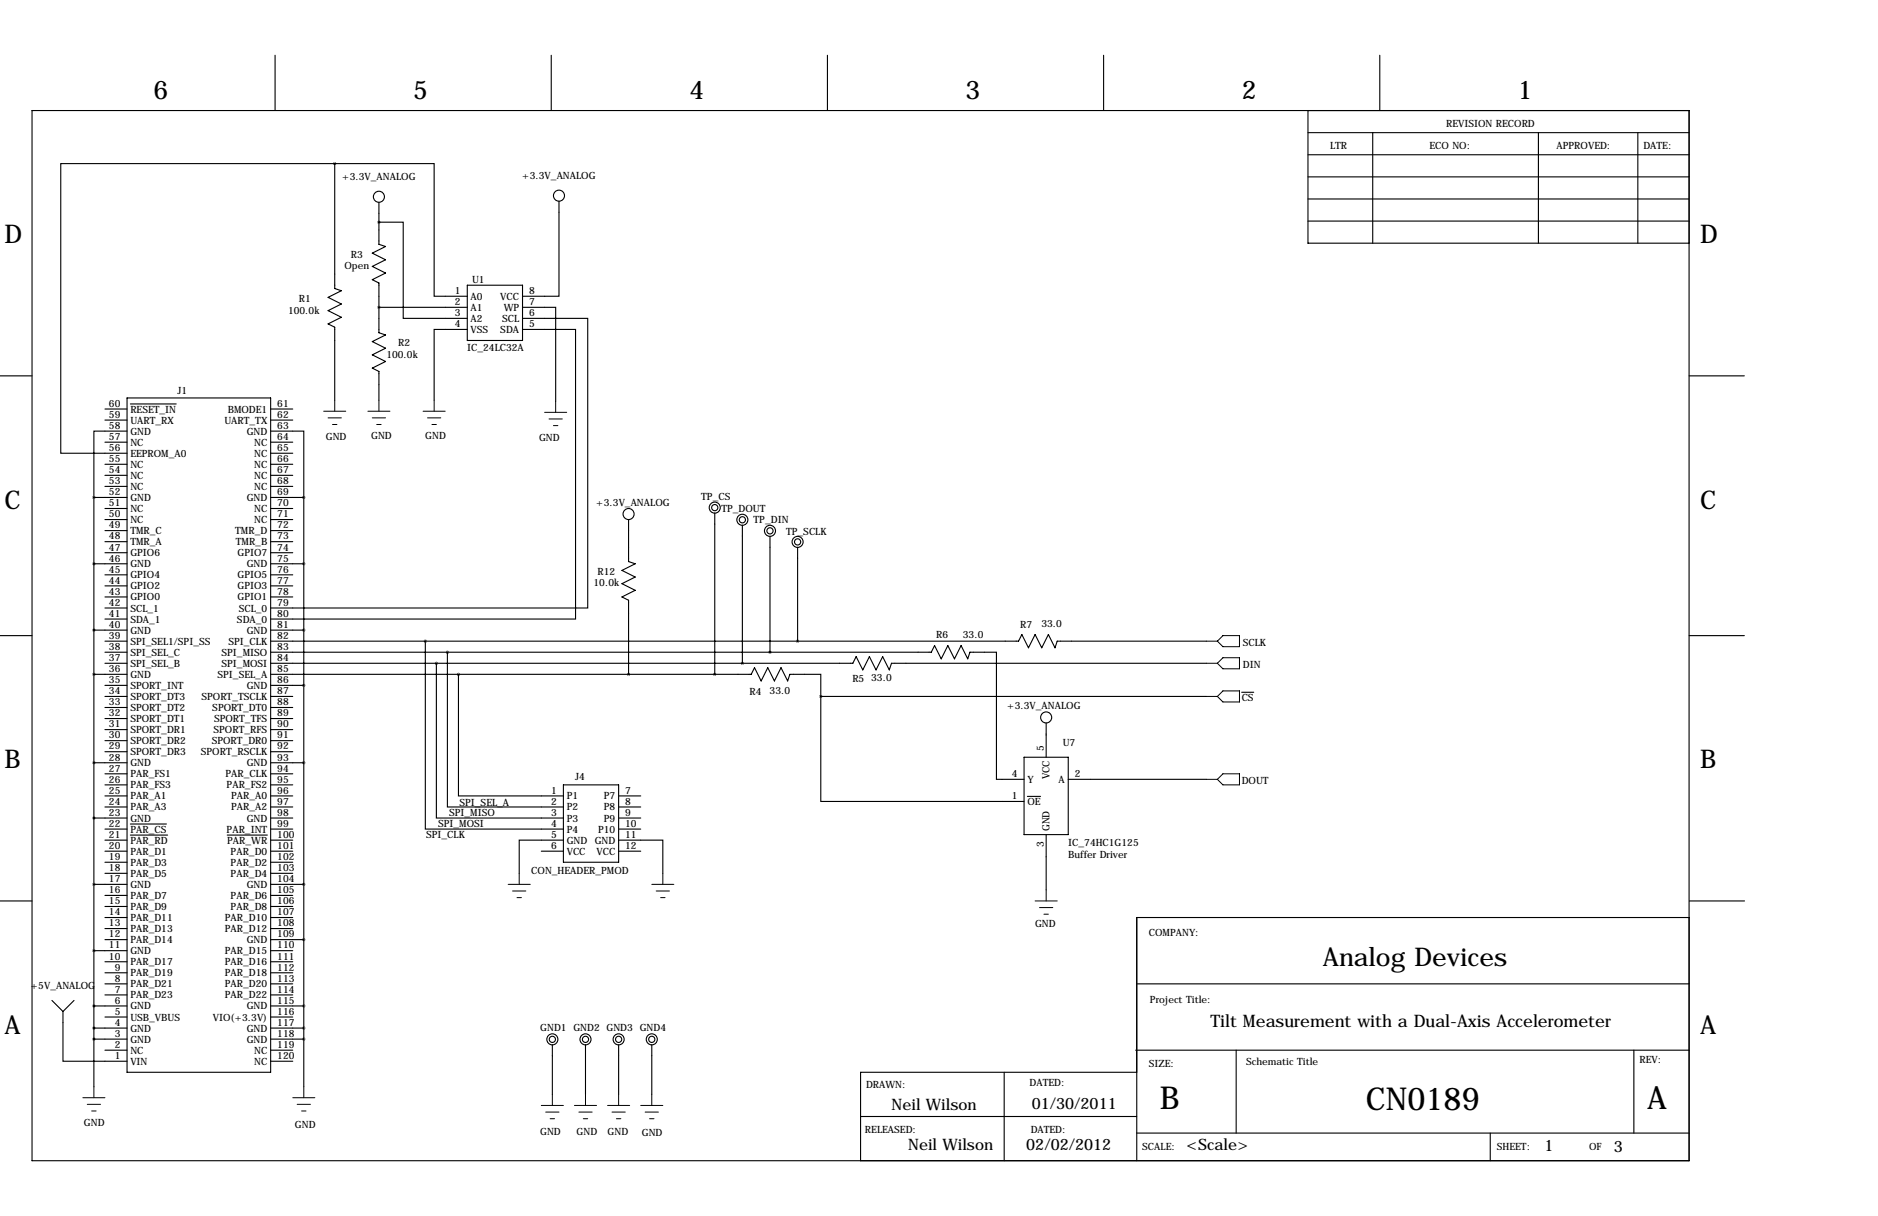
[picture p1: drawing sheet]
<svg xmlns="http://www.w3.org/2000/svg" width="432mm" height="279mm" viewBox="0 0 432 279" stroke-linecap="round" stroke-linejoin="round" font-family="sans-serif">
<g fill="none" stroke="#000" stroke-width=".25">
<path d="M63.2 12.7v12.7M126.7 12.7v12.7M190.2 12.7v12.7M253.7 12.7v12.7M317.2 12.7v12.7M7.4 25.4h381v241.3h-381zM77 37.6h22.8v30.5h7.6M77 37.6h-63v66.5h15.2M77 37.6v28.7l1.5 .5-3.1 1.5 3.1 1.5-3.1 1.6 3.1 1.5-3.1 1.5 1.6 .8v16.7M300.7 30.5h87.7M300.7 35.6h87.7M300.7 25.4v30.5h87.7"/>
<path d="M315.6 30.5v25.4M353.7 30.5v25.4M376.6 30.5v25.4M87.1 51.1h5.6v22.1h14.7M87.1 46.5v9.6l1.5 .5-3 1.6 3 1.5-3 1.5 3 1.5-3 1.6 1.5 .7v11.5l1.5 .5-3 1.5 3 1.5-3 1.5 3 1.6-3 1.5 1.5 .7v6.6M128.5 46.2v21.9h-8.4M300.7 45.7h87.7M300.7 50.8h87.7M300.7 40.6h87.7M87.1 70.6h20.3M107.4 75.7h-7.6v16.2M107.4 65.5h12.7v12.7h-12.7z"/>
<path d="M120.1 70.6h7.7v21.6M120.1 75.7h12.2v66.5h-70.1M120.1 73.2h15v66.5h-72.9M0 86.4h7.4M24.1 94h5.1M24.1 96.5h5.1M29.2 99.1h-7.6v15.2M29.2 91.4h33v155h-33zM30 92.8h10.5M62.2 99.1h7.6v15.2M62.2 94h5.1M62.2 96.5h5.1"/>
<path d="M388.4 86.4h12.7M21.6 114.3h7.6M21.6 114.3v135.4M24.1 101.6h5.1M24.1 106.7h5.1M24.1 109.2h5.1M24.1 111.8h5.1M24.1 116.8h5.1M24.1 119.4h5.1M62.2 101.6h5.1M62.2 104.1h5.1M62.2 106.7h5.1"/>
<path d="M62.2 109.2h5.1M62.2 111.8h5.1M62.2 114.3h7.6M62.2 116.8h5.1M62.2 119.4h5.1M69.8 114.3v135.4M144.5 119.4v9.6l1.5 .5-3 1.6 3 1.5-3 1.5 3 1.5-3 1.6 1.5 .7v17M164.3 117.9v37M21.6 129.5h7.6M24.1 121.9h5.1M24.1 124.5h5.1M24.1 127h5.1"/>
<path d="M24.1 132.1h5.1M24.1 134.6h5.1M24.1 137.2h5.1M24.1 139.7h5.1M62.2 121.9h5.1M62.2 124.5h5.1M62.2 127h5.1M62.2 129.5h7.6M62.2 132.1h5.1M62.2 134.6h5.1M62.2 137.2h5.1M170.7 120.7v31.7"/>
<path d="M177 123.2v26.7M183.4 125.7v21.6M0 146h7.4M21.6 154.9h7.6M21.6 144.8h7.6M24.1 142.2h5.1M24.1 147.3h5.1M24.1 149.9h5.1M24.1 152.4h5.1M24.1 157.5h5.1M62.2 149.9h151.9l.8-1.6 1.5 3.1 1.5-3.1 1.6 3.1 1.5-3.1 1.5 3.1 .5-1.5h6.1v29.2h6.4M62.2 154.9h110.5l.8-1.5 1.5 3.1 1.5-3.1 1.6 3.1 1.5-3.1 1.5 3.1 .5-1.6h7.1v5.1"/>
<path d="M62.2 144.8h7.6M62.2 147.3h172l.7-1.5 1.6 3 1.5-3 1.5 3 1.5-3 1.6 3 .5-1.5h34.3M62.2 152.4h133.9l.7-1.5 1.6 3 1.5-3 1.5 3 1.5-3 1.6 3 .5-1.5h72.4M62.2 157.5h7.6M97.8 147.3v43.2h31.7M100.3 152.4v35.6h29.2M102.9 149.9v35.5h26.6M105.4 154.9v28h24.1M285.5 159.1h2.8M388.4 146h12.7M21.6 175.3h7.6M24.1 160h5.1"/>
<path d="M24.1 162.6h5.1M24.1 165.1h5.1M24.1 167.6h5.1M24.1 170.2h5.1M24.1 172.7h5.1M24.1 177.8h5.1M62.2 160h5.1M62.2 162.6h5.1M62.2 165.1h5.1M62.2 167.6h5.1M62.2 170.2h5.1M62.2 172.7h5.1"/>
<path d="M62.2 175.3h7.6M62.2 177.8h5.1M188.7 160v24.1h46.8M188.7 160h88.7M235.5 174h10.1v17.8h-10.1zM240.5 166.1v7.9M245.6 179.1h31.8M21.6 188h7.6M24.1 180.3h5.1M24.1 182.9h5.1M24.1 185.4h5.1M24.1 190.5h5.1"/>
<path d="M24.1 193h5.1M24.1 195.6h5.1M24.1 198.1h5.1M30 189.3h8.3M30 191.9h8.5M52.2 191.9h9.3M62.2 180.3h5.1M62.2 182.9h5.1M62.2 185.4h5.1M62.2 188h5.1M62.2 190.5h5.1M62.2 193h5.1"/>
<path d="M62.2 195.6h5.1M62.2 198.1h5.1M124.5 195.6h5M129.5 193h-10.1v7.7M129.5 180.3h12.7v17.8h-12.7zM142.2 193h10.2v7.7M142.2 182.9h5.1M142.2 185.4h5.1M142.2 188h5.1M142.2 190.5h5.1M142.2 195.6h5.1M236.2 183h3.1"/>
<path d="M240.5 191.8v12.7M0 207h7.4M21.6 203.2h7.6M21.6 218.4h7.6M24.1 210.8h5.1M24.1 200.7h5.1M24.1 205.7h5.1M24.1 208.3h5.1M24.1 213.4h5.1M24.1 215.9h5.1M62.2 210.8h5.1M62.2 200.7h5.1"/>
<path d="M62.2 203.2h7.6M62.2 205.7h5.1M62.2 208.3h5.1M62.2 213.4h5.1M62.2 215.9h7.6M62.2 218.4h5.1M388.4 210.8h-127v55.9M388.4 207h12.7M11.9 229.9l2.6 2.5M14.5 232.4v11.4h14.7M17 229.9l-2.5 2.5M21.6 231.1h7.6"/>
<path d="M21.6 236.2h7.6M21.6 238.8h7.6M24.1 226.1h5.1M24.1 221h5.1M24.1 223.5h5.1M24.1 228.6h5.1M24.1 233.7h5.1M62.2 226.1h5.1M62.2 221h5.1M62.2 223.5h5.1M62.2 228.6h5.1M62.2 231.1h7.6"/>
<path d="M62.2 233.7h5.1M62.2 236.2h7.6M62.2 238.8h7.6M261.4 226.1h127M24.1 241.3h5.1M62.2 241.3h5.1M62.2 243.8h5.1M127 240v11.5M134.6 240v11.5M142.2 240v11.5M149.9 240v11.5M197.9 256.5h63.5"/>
<path d="M230.9 246.4v20.3M261.1 241.3h127.3M261.4 246.4h-63.5v20.3M284.2 241.3v19M375.7 241.3v19M261.4 260.3h127M342.6 260.3v6.4"/>
<circle cx="87.1" cy="45.2" r="1.27"/>
<circle cx="128.5" cy="45" r="1.27"/>
<circle cx="144.5" cy="118.1" r="1.27"/>
<circle cx="164.3" cy="116.6" r="1.27"/>
<circle cx="164.3" cy="116.6" r=".71"/>
<circle cx="170.7" cy="119.4" r="1.27"/>
<circle cx="170.7" cy="119.4" r=".71"/>
<circle cx="177" cy="122" r="1.27"/>
<circle cx="177" cy="122" r=".71"/>
<circle cx="183.4" cy="124.5" r="1.27"/>
<circle cx="183.4" cy="124.5" r=".71"/>
<circle cx="240.5" cy="164.8" r="1.27"/>
<circle cx="127" cy="238.8" r="1.27"/>
<circle cx="127" cy="238.8" r=".71"/>
<circle cx="134.6" cy="238.8" r="1.27"/>
<circle cx="134.6" cy="238.8" r=".71"/>
<circle cx="142.2" cy="238.8" r="1.27"/>
<circle cx="142.2" cy="238.8" r=".71"/>
<circle cx="149.9" cy="238.8" r="1.27"/>
<circle cx="149.9" cy="238.8" r=".71"/>
</g>
<g fill="none" stroke="#000" stroke-width=".23">
<path d="M74.4 94.5h5.1M75.4 96h3.1M76.5 97.5h1M77 91.9v2.6M84.6 94.5h5.1M85.6 96h3M86.6 97.5h1M87.1 91.9v2.6M97.3 94.5h5.1M98.3 96h3M99.3 97.5h1M99.8 91.9v2.6"/>
<path d="M125.2 94.7h5.1M126.2 96.3h3.1M127.3 97.8h1M127.8 92.2v2.5M277.4 147.3h2.5M277.4 152.4h2.5M281.2 146h3.8v2.6h-3.8l-1.3-1.3zM281.2 151.1h3.8v2.6h-3.8l-1.3-1.3zM281.2 158.8h3.8v2.5h-3.8l-1.3-1.3zM277.4 160h2.5M277.4 179.1h2.5M281.2 177.8h3.8v2.5h-3.8l-1.3-1.2z"/>
<path d="M116.8 203.2h5.1M117.9 204.7h3M118.9 206.2h1M119.4 200.7v2.5M149.9 203.2h5M150.9 204.7h3M151.9 206.2h1M152.4 200.7v2.5M238 207h5.1M239 208.5h3.1M240 210.1h1M240.5 204.5v2.5"/>
<path d="M19 252.2h5.1M20.1 253.7h3M21.1 255.3h1M21.6 249.7v2.5M67.3 252.2h5.1M68.3 253.7h3.1M69.3 255.3h1.1M69.8 249.7v2.5M124.5 254h5M125.5 255.5h3M126.5 257h1M127 251.5v2.5"/>
<path d="M132.1 254h5.1M133.1 255.5h3M134.1 257h1M134.6 251.5v2.5M139.7 254h5.1M140.7 255.5h3.1M141.7 257h1M142.2 251.5v2.5M147.3 254h5.1M148.3 255.5h3.1M149.4 257h1M149.9 251.5v2.5"/>
</g>
<path d="M76.9 37.6a.05 .05 0 0 0 .1 0 .05 .05 0 0 0-.1 0zM69.8 236.2a.05 .05 0 0 0 .1 0 .05 .05 0 0 0-.1 0zM69.8 231.1a.05 .05 0 0 0 .1 0 .05 .05 0 0 0-.1 0zM69.8 215.9a.05 .05 0 0 0 .1 0 .05 .05 0 0 0-.1 0zM69.8 203.2a.05 .05 0 0 0 .1 0 .05 .05 0 0 0-.1 0zM69.8 175.3a.05 .05 0 0 0 .1 0 .05 .05 0 0 0-.1 0zM69.8 129.5a.05 .05 0 0 0 .1 0 .05 .05 0 0 0-.1 0zM69.8 114.3a.05 .05 0 0 0 .1 0 .05 .05 0 0 0-.1 0zM69.8 144.8a.05 .05 0 0 0 .1 0 .05 .05 0 0 0-.1 0zM69.8 157.5a.05 .05 0 0 0 .1 0 .05 .05 0 0 0-.1 0zM69.8 238.8a.05 .05 0 0 0 .1 0 .05 .05 0 0 0-.1 0zM164.3 154.9a.05 .05 0 0 0 .1 0 .05 .05 0 0 0-.1 0zM177 149.9a.05 .05 0 0 0 .1 0 .05 .05 0 0 0-.1 0zM102.8 149.9a.05 .05 0 0 0 .1 0 .05 .05 0 0 0-.1 0zM100.3 152.4a.05 .05 0 0 0 .1 0 .05 .05 0 0 0-.1 0z" fill="#000" stroke="#000" stroke-width=".63"/>
<g font-size="7.3">
<text x="266.7" y="254.8">B</text>
<text x="314.1" y="255">CN0189</text>
<text x="378.7" y="254.8">A</text>
</g>
<g font-size="5.9">
<text x="35.3" y="22.9">6</text>
<text x="95" y="22.9">5</text>
<text x="158.5" y="22.9">4</text>
<text x="222" y="22.9">3</text>
<text x="285.5" y="22.9">2</text>
<text x="349" y="22.9">1</text>
<text x="1" y="55.9">D</text>
<text x="390.9" y="55.9">D</text>
<text x="1" y="116.8">C</text>
<text x="390.9" y="116.8">C</text>
<text x="1" y="176.5">B</text>
<text x="390.9" y="176.5">B</text>
<text x="304.2" y="222">Analog Devices</text>
<text x="1" y="237.5">A</text>
<text x="390.9" y="237.5">A</text>
</g>
<text font-size="4" x="278.3" y="236.1">Tilt Measurement with a Dual-Axis Accelerometer</text>
<g font-size="3.6">
<text x="205" y="255">Neil Wilson</text>
<text x="237.2" y="254.8">01/30/2011</text>
<text x="208.8" y="264.2">Neil Wilson</text>
<text x="236" y="264.2">02/02/2012</text>
<text x="272.8" y="264.2">&lt;Scale&gt;</text>
<text x="355.1" y="264.4">1</text>
<text x="371.1" y="264.7">3</text>
</g>
<g font-size="2.3">
<text x="332.5" y="29.2">REVISION RECORD</text>
<text x="305.8" y="34.3">LTR</text>
<text x="328.7" y="34.3">ECO NO:</text>
<text x="357.9" y="34.3">APPROVED:</text>
<text x="377.9" y="34.3">DATE:</text>
<text x="78.7" y="41.4">+3.3V_ANALOG</text>
<text x="120.1" y="41.1">+3.3V_ANALOG</text>
<text x="80.7" y="59.3">R3</text>
<text x="79.2" y="61.7">Open</text>
<text x="108.5" y="65">U1</text>
<text x="68.7" y="69.4">R1</text>
<text x="104.6" y="67.6">1</text>
<text x="104.6" y="70.1">2</text>
<text x="108.2" y="68.9">A0</text>
<text x="108.2" y="71.4">A1</text>
<text x="115" y="68.9">VCC</text>
<text x="115.8" y="71.4">WP</text>
<text x="121.7" y="70.1">7</text>
<text x="121.7" y="67.6">8</text>
<text x="66.2" y="72.1">100.0k</text>
<text x="104.6" y="72.6">3</text>
<text x="104.6" y="75.2">4</text>
<text x="108.2" y="74">A2</text>
<text x="108.2" y="76.5">VSS</text>
<text x="115" y="76.5">SDA</text>
<text x="115.4" y="74">SCL</text>
<text x="121.7" y="75.2">5</text>
<text x="121.7" y="72.6">6</text>
<text x="88.8" y="82.3">100.0k</text>
<text x="91.6" y="79.6">R2</text>
<text x="107.4" y="80.7">IC_24LC32A</text>
<text x="25.1" y="93.5">60</text>
<text x="30" y="94.8">RESET_IN</text>
<text x="40.8" y="90.4">J1</text>
<text x="52.4" y="94.8">BMODE1</text>
<text x="63.8" y="93.5">61</text>
<text x="25.1" y="96">59</text>
<text x="25.1" y="98.6">58</text>
<text x="25.1" y="101.1">57</text>
<text x="30" y="97.3">UART_RX</text>
<text x="30" y="99.9">GND</text>
<text x="51.6" y="97.3">UART_TX</text>
<text x="56.7" y="99.9">GND</text>
<text x="63.8" y="96">62</text>
<text x="63.8" y="98.6">63</text>
<text x="63.8" y="101.1">64</text>
<text x="74.9" y="101.1">GND</text>
<text x="85.3" y="100.8">GND</text>
<text x="97.8" y="100.8">GND</text>
<text x="124" y="101.3">GND</text>
<text x="25.1" y="103.6">56</text>
<text x="25.1" y="106.2">55</text>
<text x="30" y="102.4">NC</text>
<text x="30" y="104.9">EEPROM_A0</text>
<text x="30" y="107.5">NC</text>
<text x="58.4" y="102.4">NC</text>
<text x="58.4" y="104.9">NC</text>
<text x="58.4" y="107.5">NC</text>
<text x="63.8" y="103.6">65</text>
<text x="63.8" y="106.2">66</text>
<text x="25.1" y="108.7">54</text>
<text x="25.1" y="111.3">53</text>
<text x="25.1" y="113.8">52</text>
<text x="30" y="110">NC</text>
<text x="30" y="112.6">NC</text>
<text x="58.4" y="110">NC</text>
<text x="58.4" y="112.6">NC</text>
<text x="63.8" y="108.7">67</text>
<text x="63.8" y="111.3">68</text>
<text x="63.8" y="113.8">69</text>
<text x="25.1" y="116.3">51</text>
<text x="25.1" y="118.9">50</text>
<text x="30" y="115.1">GND</text>
<text x="30" y="117.6">NC</text>
<text x="56.7" y="115.1">GND</text>
<text x="58.4" y="117.6">NC</text>
<text x="63.8" y="116.3">70</text>
<text x="63.8" y="118.9">71</text>
<text x="137.1" y="116.3">+3.3V_ANALOG</text>
<text x="161.2" y="114.8">TP_CS</text>
<text x="165.9" y="117.6">TP_DOUT</text>
<text x="25.1" y="121.4">49</text>
<text x="25.1" y="124">48</text>
<text x="30" y="120.2">NC</text>
<text x="30" y="122.7">TMR_C</text>
<text x="30" y="125.3">TMR_A</text>
<text x="54.1" y="122.7">TMR_D</text>
<text x="54.2" y="125.3">TMR_B</text>
<text x="58.4" y="120.2">NC</text>
<text x="63.8" y="121.4">72</text>
<text x="63.8" y="124">73</text>
<text x="173.3" y="120.1">TP_DIN</text>
<text x="180.7" y="122.9">TP_SCLK</text>
<text x="25.1" y="126.5">47</text>
<text x="25.1" y="129">46</text>
<text x="25.1" y="131.6">45</text>
<text x="30" y="127.8">GPIO6</text>
<text x="30" y="130.3">GND</text>
<text x="54.6" y="127.8">GPIO7</text>
<text x="56.7" y="130.3">GND</text>
<text x="63.8" y="126.5">74</text>
<text x="63.8" y="129">75</text>
<text x="63.8" y="131.6">76</text>
<text x="25.1" y="134.1">44</text>
<text x="25.1" y="136.7">43</text>
<text x="30" y="132.9">GPIO4</text>
<text x="30" y="135.4">GPIO2</text>
<text x="30" y="138">GPIO0</text>
<text x="54.6" y="132.9">GPIO5</text>
<text x="54.6" y="135.4">GPIO3</text>
<text x="54.6" y="138">GPIO1</text>
<text x="63.8" y="134.1">77</text>
<text x="63.8" y="136.7">78</text>
<text x="136.5" y="134.6">10.0k</text>
<text x="137.4" y="132.2">R12</text>
<text x="25.1" y="139.2">42</text>
<text x="25.1" y="141.7">41</text>
<text x="30" y="140.5">SCL_1</text>
<text x="30" y="143">SDA_1</text>
<text x="54.5" y="143">SDA_0</text>
<text x="54.9" y="140.5">SCL_0</text>
<text x="63.8" y="139.2">79</text>
<text x="63.8" y="141.7">80</text>
<text x="25.1" y="144.3">40</text>
<text x="25.1" y="146.8">39</text>
<text x="25.1" y="149.4">38</text>
<text x="30" y="145.6">GND</text>
<text x="30" y="148.1">SPI_SEL1/SPI_SS</text>
<text x="52.5" y="148.1">SPI_CLK</text>
<text x="56.7" y="145.6">GND</text>
<text x="63.8" y="144.3">81</text>
<text x="63.8" y="146.8">82</text>
<text x="63.8" y="149.4">83</text>
<text x="215.3" y="146.6">R6</text>
<text x="221.4" y="146.6">33.0</text>
<text x="234.6" y="144.3">R7</text>
<text x="239.4" y="144.1">33.0</text>
<text x="285.7" y="148.3">SCLK</text>
<text x="25.1" y="151.9">37</text>
<text x="25.1" y="154.4">36</text>
<text x="30" y="150.7">SPI_SEL_C</text>
<text x="30" y="153.2">SPI_SEL_B</text>
<text x="30" y="155.7">GND</text>
<text x="50" y="155.7">SPI_SEL_A</text>
<text x="50.9" y="150.7">SPI_MISO</text>
<text x="50.9" y="153.2">SPI_MOSI</text>
<text x="63.8" y="151.9">84</text>
<text x="63.8" y="154.4">85</text>
<text x="285.7" y="153.4">DIN</text>
<text x="25.1" y="157">35</text>
<text x="25.1" y="159.5">34</text>
<text x="30" y="158.3">SPORT_INT</text>
<text x="30" y="160.8">SPORT_DT3</text>
<text x="46.3" y="160.8">SPORT_TSCLK</text>
<text x="56.7" y="158.3">GND</text>
<text x="63.8" y="157">86</text>
<text x="63.8" y="159.5">87</text>
<text x="172.4" y="159.8">R4</text>
<text x="177" y="159.3">33.0</text>
<text x="196" y="156.7">R5</text>
<text x="200.3" y="156.6">33.0</text>
<text x="285.5" y="161">CS</text>
<text x="25.1" y="162.1">33</text>
<text x="25.1" y="164.6">32</text>
<text x="25.1" y="167.1">31</text>
<text x="30" y="163.4">SPORT_DT2</text>
<text x="30" y="165.9">SPORT_DT1</text>
<text x="48.8" y="163.4">SPORT_DT0</text>
<text x="49.2" y="165.9">SPORT_TFS</text>
<text x="63.8" y="162.1">88</text>
<text x="63.8" y="164.6">89</text>
<text x="63.8" y="167.1">90</text>
<text x="231.6" y="162.8">+3.3V_ANALOG</text>
<text x="25.1" y="169.7">30</text>
<text x="25.1" y="172.2">29</text>
<text x="30" y="168.4">SPORT_DR1</text>
<text x="30" y="171">SPORT_DR2</text>
<text x="30" y="173.5">SPORT_DR3</text>
<text x="46.2" y="173.5">SPORT_RSCLK</text>
<text x="48.7" y="171">SPORT_DR0</text>
<text x="49.1" y="168.4">SPORT_RFS</text>
<text x="63.8" y="169.7">91</text>
<text x="63.8" y="172.2">92</text>
<text x="240" y="172.5" transform="rotate(-90 240 172.5)">5</text>
<text x="244.3" y="171.4">U7</text>
<text x="25.1" y="174.8">28</text>
<text x="25.1" y="177.3">27</text>
<text x="25.1" y="179.8">26</text>
<text x="30" y="176.1">GND</text>
<text x="30" y="178.6">PAR_FS1</text>
<text x="51.9" y="178.6">PAR_CLK</text>
<text x="56.7" y="176.1">GND</text>
<text x="63.8" y="174.8">93</text>
<text x="63.8" y="177.3">94</text>
<text x="63.8" y="179.8">95</text>
<text x="132.2" y="179.3">J4</text>
<text x="232.6" y="178.6">4</text>
<text x="236.2" y="179.9">Y</text>
<text x="241.3" y="179.1" transform="rotate(-90 241.3 179.1)">VCC</text>
<text x="243.4" y="179.9">A</text>
<text x="247.1" y="178.6">2</text>
<text x="25.1" y="182.4">25</text>
<text x="25.1" y="184.9">24</text>
<text x="30" y="181.1">PAR_FS3</text>
<text x="30" y="183.7">PAR_A1</text>
<text x="52.1" y="181.1">PAR_FS2</text>
<text x="53.2" y="183.7">PAR_A0</text>
<text x="63.8" y="182.4">96</text>
<text x="63.8" y="184.9">97</text>
<text x="105.6" y="185.2">SPI_SEL_A</text>
<text x="126.7" y="182.4">1</text>
<text x="126.7" y="184.9">2</text>
<text x="130.3" y="183.7">P1</text>
<text x="138.8" y="183.7">P7</text>
<text x="143.8" y="182.4">7</text>
<text x="143.8" y="184.9">8</text>
<text x="232.6" y="183.6">1</text>
<text x="236.2" y="185">OE</text>
<text x="285.5" y="180.1">DOUT</text>
<text x="25.1" y="187.5">23</text>
<text x="25.1" y="190">22</text>
<text x="30" y="186.2">PAR_A3</text>
<text x="30" y="188.8">GND</text>
<text x="30" y="191.3">PAR_CS</text>
<text x="52.1" y="191.3">PAR_INT</text>
<text x="53.2" y="186.2">PAR_A2</text>
<text x="56.7" y="188.8">GND</text>
<text x="63.8" y="187.5">98</text>
<text x="63.8" y="190">99</text>
<text x="100.7" y="190">SPI_MOSI</text>
<text x="103.3" y="187.5">SPI_MISO</text>
<text x="126.7" y="187.5">3</text>
<text x="126.7" y="190">4</text>
<text x="130.3" y="186.2">P2</text>
<text x="130.3" y="188.8">P3</text>
<text x="130.3" y="191.3">P4</text>
<text x="137.5" y="191.3">P10</text>
<text x="138.8" y="186.2">P8</text>
<text x="138.8" y="188.8">P9</text>
<text x="143.8" y="187.5">9</text>
<text x="143.8" y="190">10</text>
<text x="241.3" y="191" transform="rotate(-90 241.3 191)">GND</text>
<text x="25.1" y="192.5">21</text>
<text x="25.1" y="195.1">20</text>
<text x="25.1" y="197.6">19</text>
<text x="30" y="193.8">PAR_RD</text>
<text x="30" y="196.4">PAR_D1</text>
<text x="52.2" y="193.8">PAR_WR</text>
<text x="53" y="196.4">PAR_D0</text>
<text x="63.8" y="192.5">100</text>
<text x="63.8" y="195.1">101</text>
<text x="63.8" y="197.6">102</text>
<text x="98" y="192.5">SPI_CLK</text>
<text x="126.7" y="192.5">5</text>
<text x="126.7" y="195.1">6</text>
<text x="130.3" y="193.8">GND GND</text>
<text x="130.3" y="196.4">VCC</text>
<text x="137.1" y="196.4">VCC</text>
<text x="143.8" y="192.5">11</text>
<text x="143.8" y="195.1">12</text>
<text x="240" y="194.6" transform="rotate(-90 240 194.6)">3</text>
<text x="245.6" y="194.4">IC_74HC1G125</text>
<text x="245.6" y="197.2">Buffer Driver</text>
<text x="25.1" y="200.2">18</text>
<text x="25.1" y="202.7">17</text>
<text x="30" y="198.9">PAR_D3</text>
<text x="30" y="201.5">PAR_D5</text>
<text x="53" y="198.9">PAR_D2</text>
<text x="53" y="201.5">PAR_D4</text>
<text x="63.8" y="200.2">103</text>
<text x="63.8" y="202.7">104</text>
<text x="122.1" y="200.7">CON_HEADER_PMOD</text>
<text x="25.1" y="205.2">16</text>
<text x="25.1" y="207.8">15</text>
<text x="30" y="204">GND</text>
<text x="30" y="206.5">PAR_D7</text>
<text x="30" y="209.1">PAR_D9</text>
<text x="53" y="206.5">PAR_D6</text>
<text x="53" y="209.1">PAR_D8</text>
<text x="56.7" y="204">GND</text>
<text x="63.8" y="205.2">105</text>
<text x="63.8" y="207.8">106</text>
<text x="25.1" y="210.3">14</text>
<text x="25.1" y="212.9">13</text>
<text x="25.1" y="215.4">12</text>
<text x="30" y="211.6">PAR_D11</text>
<text x="30" y="214.2">PAR_D13</text>
<text x="51.7" y="211.6">PAR_D10</text>
<text x="51.7" y="214.2">PAR_D12</text>
<text x="63.8" y="210.3">107</text>
<text x="63.8" y="212.9">108</text>
<text x="63.8" y="215.4">109</text>
<text x="238" y="213.1">GND</text>
<text x="264.2" y="215.1">COMPANY:</text>
<text x="25.1" y="217.9">11</text>
<text x="25.1" y="220.5">10</text>
<text x="30" y="216.7">PAR_D14</text>
<text x="30" y="219.2">GND</text>
<text x="30" y="221.8">PAR_D17</text>
<text x="51.7" y="219.2">PAR_D15</text>
<text x="51.7" y="221.8">PAR_D16</text>
<text x="56.7" y="216.7">GND</text>
<text x="63.8" y="217.9">110</text>
<text x="63.8" y="220.5">111</text>
<text x="7.1" y="227.3">+5V_ANALOG</text>
<text x="26.4" y="223">9</text>
<text x="26.4" y="225.6">8</text>
<text x="30" y="224.3">PAR_D19</text>
<text x="30" y="226.9">PAR_D21</text>
<text x="51.7" y="224.3">PAR_D18</text>
<text x="51.7" y="226.9">PAR_D20</text>
<text x="63.8" y="223">112</text>
<text x="63.8" y="225.6">113</text>
<text x="26.4" y="228.1">7</text>
<text x="26.4" y="230.6">6</text>
<text x="26.4" y="233.2">5</text>
<text x="30" y="229.4">PAR_D23</text>
<text x="30" y="231.9">GND</text>
<text x="51.7" y="229.4">PAR_D22</text>
<text x="56.7" y="231.9">GND</text>
<text x="63.8" y="228.1">114</text>
<text x="63.8" y="230.6">115</text>
<text x="63.8" y="233.2">116</text>
<text x="264.4" y="230.4">Project Title:</text>
<text x="26.4" y="235.7">4</text>
<text x="26.4" y="238.3">3</text>
<text x="30" y="234.5">USB_VBUS</text>
<text x="30" y="237">GND</text>
<text x="30" y="239.6">GND</text>
<text x="49" y="234.5">VIO(+3.3V)</text>
<text x="56.7" y="237">GND</text>
<text x="56.7" y="239.6">GND</text>
<text x="63.8" y="235.7">117</text>
<text x="63.8" y="238.3">118</text>
<text x="124.2" y="237">GND1 GND2 GND3 GND4</text>
<text x="26.4" y="240.8">2</text>
<text x="26.4" y="243.3">1</text>
<text x="30" y="242.1">NC</text>
<text x="30" y="244.6">VIN</text>
<text x="58.4" y="242.1">NC</text>
<text x="58.4" y="244.6">NC</text>
<text x="63.8" y="240.8">119</text>
<text x="63.8" y="243.3">120</text>
<text x="264.2" y="245.1">SIZE:</text>
<text x="286.5" y="244.6">Schematic Title</text>
<text x="376.9" y="244.3">REV:</text>
<text x="199.1" y="249.9">DRAWN:</text>
<text x="236.7" y="249.4">DATED:</text>
<text x="19.3" y="258.8">GND</text>
<text x="67.8" y="259.1">GND</text>
<text x="124.2" y="260.9">GND</text>
<text x="132.6" y="260.9">GND</text>
<text x="139.7" y="260.9">GND</text>
<text x="147.6" y="261.1">GND</text>
<text x="198.9" y="260.3">RELEASED:</text>
<text x="237" y="260.3">DATED:</text>
<text x="262.6" y="264.2">SCALE:</text>
<text x="344.2" y="264.2">SHEET:</text>
<text x="365.4" y="264.2">OF</text>
</g>
</svg>
